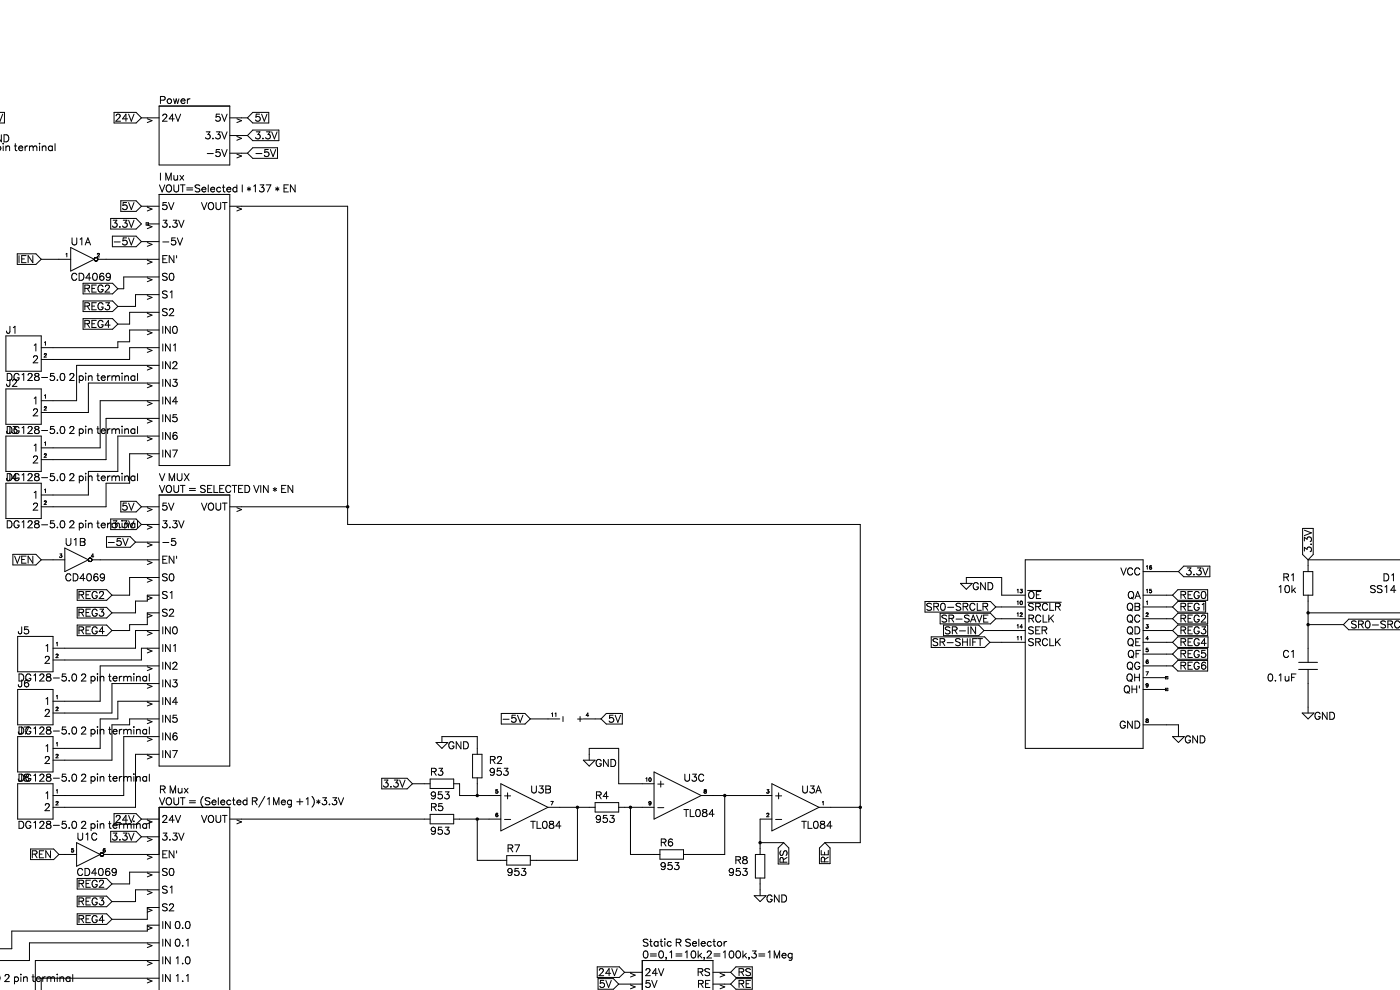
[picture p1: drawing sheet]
<svg xmlns="http://www.w3.org/2000/svg" width="2970mm" height="2100mm" viewBox="0 0 2970 2100" stroke-linecap="round" stroke-linejoin="round" font-family="sans-serif">
<path d="M738 1075h.1M2775 1300h.1M2775 1325h.1M1013 1687h.1M1537 1687h.1M1225 1712h.1M1338 1712h.1M1825 1712h.1M1013 1737h.1M1613 1787h.1" fill="none" stroke="#000" stroke-width="7.5"/>
<g fill="none" stroke="#000" stroke-width="2.12">
<path d="M0 238h9v23h-9M242 238h47l11 12M338 225h150v125h-150zM536 238l-11 12M0 257h.1M6 242l-6 15M300 250h38M300 250l-11 11h-47M313 252l9 4-9 4M488 250h37M502 252l10 4-10 4M525 250l11 11"/>
<path d="M592 276h-56l-11 11M3 286v15l-3-4M488 287h37M502 289l10 4-10 5M525 287l11 11h56M0 311l2 3-2 5M7 310v10M536 313h53v23h-53l-11-11zM488 325h37M502 327l10 4-10 4M338 413h150v575h-150zM289 426l11 11"/>
<path d="M300 437h38M300 437l-11 11M313 439l9 5-9 3M488 437h250v675h1087v675h-75M502 439l10 5-10 3M235 463h54l11 12-11 11h-54M310 473h5v5h-5zM313 477l9 4-9 4M313 475h25M238 501h51l11 11M300 512h38M300 512l-11 11h-51"/>
<path d="M313 515l9 3-9 5M37 538h39l11 12M150 525l50 25-50 25zM87 550h63M87 550l-11 11h-39M200 550h.1M200 550v1M200 551h.1M200 549h.1M200 551v1M200 552h1M200 548h.1"/>
<path d="M201 552h.1M201 548h-1M201 548h.1M201 552v1M201 547v1M201 553h.1M201 547h.1M201 553h1M202 547h-1M202 553h.1M202 547h.1M202 553v1"/>
<path d="M202 554h1M203 554h.1M203 554h1M204 554h.1M205 554h-1M205 554h.1M205 553v1M206 553h-1M206 553h.1M207 552v1M207 552h.1M207 551v1"/>
<path d="M207 551h.1M207 549h.1M207 549v1M207 550h.1M207 550h131M313 552l9 4-9 4M313 589l9 5-9 3M338 588h-76v24h-12M176 601h63l11 11M250 612l-11 11h-63M176 638h63l11 12M313 627l9 4-9 4"/>
<path d="M338 625h-50v25h-38M250 650l-11 11h-63M176 676h63l11 11M313 665l9 4-9 3M338 662h-63v25h-25M250 687l-11 11h-63M338 700h-63v25h-25v12h-163M13 713h74v74h-74zM313 702l9 4-9 4M313 739l9 5-9 4M338 737h-63v25h-188M313 777l9 4"/>
<path d="M338 775h-176v75h-75M322 818l-9 5M338 813h-151v62h-100M13 825h74v75h-74zM313 852l9 4-9 4M338 850h-126v100h-125M313 889l9 4M338 888h-113v87h-138M13 925h74v75h-74zM322 931l-9 4M338 925h-88v75h-63v50h-100M313 964l9 4-9 4"/>
<path d="M338 962h-63v63h-50v50h-138M13 1025h74v75h-74zM338 1050h150v575h-150zM289 1063l11 12M300 1075h38M300 1075l-11 11M313 1077l9 4-9 4M488 1075h250M502 1077l10 4-10 4M235 1101h54M313 1112h25M226 1138h50l12 12"/>
<path d="M235 1123h54M2763 1121v55l12 11M2786 1121v55l-11 11M288 1150h50M288 1150l-12 11h-50M313 1152l9 4-9 4M373 1149v6M27 1176h49l11 11M138 1163l49 24-49 25zM87 1187h51M87 1187l-11 11h-49M188 1187v1"/>
<path d="M188 1188h.1M188 1187h.1M188 1188v1M188 1189h.1M188 1186h.1M188 1189v1M188 1190h.1M188 1185h.1M188 1190h1M189 1190h.1M189 1185h-1M189 1190v1"/>
<path d="M189 1185h.1M189 1191h.1M189 1184v1M189 1191h1M190 1191h.1M191 1191h.1M192 1191h.1M193 1191h-1M193 1191h.1M194 1190h.1M195 1189l-1 1M195 1189h.1"/>
<path d="M195 1187h.1M195 1188h.1M195 1187v1M195 1187h143M313 1190l9 4-9 3M2175 1187h250v400h-250zM2775 1187h195M2775 1187v25M2425 1212h75M2500 1212l11 11h56M2567 1201h-56l-11 11M2765 1212h20v50h-20z"/>
<path d="M313 1227l9 4-9 4M338 1225h-63v37h-38M2037 1238h25l-12 12zM2050 1238v-13h75v37h50M164 1251h62l11 11M2562 1251h-63l-11 11M237 1262l-11 11h-62M313 1264l9 5-9 4M338 1262h-25v13h-25v25h-51M1962 1276h139l11 11M2180 1277h71M2425 1262h63"/>
<path d="M2488 1262l11 11h63M2558 1276h-59l-11 11M2775 1262v143M164 1288h62l11 12M237 1300l-11 11h-62M338 1300h-25v25h-38v13h-38M2112 1287h63M2112 1287l-11 11h-139M2425 1287h63M2488 1287l11 11h59M2775 1300h195M313 1302l9 4-9 4"/>
<path d="M1994 1301h107l11 11M2112 1312h63M2112 1312l-11 11h-107M2425 1312h63M2488 1312l11 11h63M2562 1301h-63l-11 11M2970 1313h-109l-11 12M164 1326h62l11 12M237 1338l-11 10h-62M313 1339l9 4-9 5M338 1338h-50v37h-175M2002 1326h74l11 12"/>
<path d="M2087 1338h88M2087 1338l-11 10h-74M2425 1338h63M2488 1338l11 10h63M2562 1326h-63l-11 12M2775 1325h75M2850 1325l11 11h109M37 1350h76v75h-76zM1976 1351h113l11 11M2563 1351h-64l-11 11M313 1377l9 4-9 4M338 1375h-38v25h-187"/>
<path d="M2100 1362h75M2100 1362l-11 11h-113M2425 1362h63M2488 1362l11 11h64M2562 1376h-63l-11 11M2425 1387h63M2488 1387l11 11h63M313 1414l9 4M338 1413h-126v74h-99M2425 1413h63M2488 1413l11 10h63M2562 1401h-63l-11 12"/>
<path d="M2755 1420h40M2755 1405h40M2775 1420v92M2425 1437h50M2473 1435h4v5h-4zM313 1450h-76v62h-124M322 1456l-9 4M2473 1460h4v5h-4zM37 1462h76v75h-76zM2425 1462h50M313 1489l9 4-9 4M338 1487h-88v38h-38v62h-99"/>
<path d="M1063 1513h51l11 12M1286 1513l-11 12M2762 1512h25l-12 13zM237 1537v75h-124M313 1527l9 4M338 1525h-63v12M1125 1525h63M1125 1525l-11 11h-51M1238 1525h37M1275 1525l11 11M2425 1537h75v25M37 1562h76v75h-76z"/>
<path d="M313 1562h-51v125h-149M322 1568l-9 4M925 1575h25l-13 12zM937 1575v-13h76v38M2488 1562h25l-13 13zM338 1600h-50v112h-175M1002 1600h21v50h-21zM313 1602l9 4-9 4M1238 1612h25l-13 13zM1250 1612v-25h62v75h75M1387 1637l101 50-101 50zM810 1651h54l11 11"/>
<path d="M913 1652h49v20h-49zM1013 1650v37M37 1662h76v75h-76zM875 1662h38M875 1662l-11 11h-54M962 1662h13v25h88M1063 1662l100 50-100 50zM1638 1662l99 50-99 50zM1488 1687h150M1537 1687v125h-87M1163 1712h100M1225 1712v113h-100"/>
<path d="M1263 1703h49v19h-49zM1312 1712h75M1338 1712v100h62M1737 1712h88M242 1726h47l11 11M488 1737h425M502 1739l10 4-10 4M913 1727h49v20h-49zM962 1737h101M1013 1737v88h62M1638 1737h-25v75M242 1748h47"/>
<path d="M235 1763h54l11 12M300 1775h38M300 1775l-11 11h-54M313 1777l9 4-9 4M162 1787l50 25-50 25zM1613 1787h50M1663 1787l10 12M1663 1787l-12 12M1750 1787l11 12M1750 1787l-12 12M65 1801h49l11 11M125 1812h37"/>
<path d="M125 1812l-11 11h-49M213 1812v1M213 1812h.1M213 1813h.1M213 1813v1M213 1814h.1M213 1811v1M213 1811h.1M213 1815h.1M213 1810v1M213 1810h.1M213 1815h1"/>
<path d="M214 1815h.1M214 1810h-1M214 1810h.1M214 1815v1M214 1816h.1M214 1809v1M214 1809h.1M214 1816h1M215 1816h.1M216 1816h.1M217 1816h.1M218 1816h-1"/>
<path d="M218 1816h.1M219 1815h.1M219 1814v1M220 1814h.1M220 1813v1M220 1813h.1M220 1812h.1M220 1812h118M313 1814l9 4-9 4M1075 1815h50v20h-50zM1400 1802h50v20h-50zM1602 1812h20v50h-20z"/>
<path d="M313 1852l9 4-9 4M338 1850h-63v25h-38M164 1863h62l11 12M237 1875l-11 11h-62M1613 1862v38M313 1889l9 4-9 4M338 1887h-50v25h-51M1600 1900h25l-12 12zM164 1901h62l11 11M237 1912l-11 11h-62M164 1938h62l11 12M313 1927l9 4-9 4"/>
<path d="M338 1925h-25v25h-76M237 1950l-11 11h-62M313 1964l9 4-9 4M338 1962h-25v13h-288v37h-25M338 2000h-275v37h-63M313 2002l9 4-9 4M313 2039l9 4-9 4M338 2037h-263v63M1267 2051h47l11 11M1561 2051l-11 11M0 2073v3M0 2076h.1"/>
<path d="M313 2077l9 4-9 4M338 2075h-251v25M1301 2076l11 11M1325 2062h38M1325 2062l-11 11h-47M1338 2064l10 4-10 4M1512 2062h38M1528 2064l9 4-9 4M1550 2062l11 11M1561 2076l-11 11M1312 2087h51M1312 2087l-11 11"/>
<path d="M1338 2089l10 4-10 4M1512 2087h38M1528 2089l9 4-9 4M1550 2087l11 11M338 2100v-388h150v388M1363 2100v-63h149v63"/>
</g>
<g font-size="24">
<text x="338" y="220">Power</text>
<text x="238" y="257">24V</text>
<text x="343" y="257">24V</text>
<text x="451" y="257">5V</text>
<text x="540" y="257">5V</text>
<text x="428" y="295">3.3V</text>
<text x="540" y="295">3.3V</text>
<text x="12" y="301">D</text>
<text x="13" y="320">in terminal</text>
<text x="442" y="332">-5V</text>
<text x="540" y="332">-5V</text>
<text x="338" y="382">I Mux</text>
<text x="338" y="408">VOUT=Selected I *137 * EN</text>
<text x="253" y="445">5V</text>
<text x="343" y="445">5V</text>
<text x="415" y="445">VOUT</text>
<text x="230" y="482">3.3V</text>
<text x="343" y="482">3.3V</text>
<text x="150" y="520">U1A</text>
<text x="245" y="520">-5V</text>
<text x="343" y="520">-5V</text>
<text x="32" y="557">IEN</text>
<text x="343" y="557">EN'</text>
<text x="150" y="595">CD4069</text>
<text x="343" y="595">S0</text>
<text x="169" y="620">REG2</text>
<text x="343" y="632">S1</text>
<text x="169" y="657">REG3</text>
<text x="343" y="670">S2</text>
<text x="169" y="695">REG4</text>
<text x="13" y="707">J1</text>
<text x="343" y="707">IN0</text>
<text x="67" y="745">1</text>
<text x="343" y="745">IN1</text>
<text x="67" y="770">2</text>
<text x="343" y="782">IN2</text>
<text x="13" y="807">DG128-5.0 2 pin terminal</text>
<text x="13" y="820">J2</text>
<text x="343" y="820">IN3</text>
<text x="67" y="857">1</text>
<text x="343" y="857">IN4</text>
<text x="67" y="882">2</text>
<text x="343" y="895">IN5</text>
<text x="13" y="920">J3</text>
<text x="13" y="920">DG128-5.0 2 pin terminal</text>
<text x="343" y="932">IN6</text>
<text x="67" y="957">1</text>
<text x="343" y="970">IN7</text>
<text x="67" y="982">2</text>
<text x="13" y="1020">DG128-5.0 2 pin terminal</text>
<text x="13" y="1020">J4</text>
<text x="338" y="1020">V MUX</text>
<text x="338" y="1045">VOUT = SELECTED VIN * EN</text>
<text x="67" y="1057">1</text>
<text x="67" y="1082">2</text>
<text x="253" y="1082">5V</text>
<text x="343" y="1082">5V</text>
<text x="415" y="1082">VOUT</text>
<text x="13" y="1120">DG128-5.0 2 pin terminal</text>
<text x="230" y="1120">3.3V</text>
<text x="343" y="1120">3.3V</text>
<text x="138" y="1157">U1B</text>
<text x="232" y="1157">-5V</text>
<text x="343" y="1157">-5</text>
<text x="2782" y="1173" transform="rotate(-90 2782 1173)">3.3V</text>
<text x="23" y="1195">VEN</text>
<text x="343" y="1195">EN'</text>
<text x="2370" y="1220">VCC</text>
<text x="2515" y="1220">3.3V</text>
<text x="138" y="1232">CD4069</text>
<text x="343" y="1232">S0</text>
<text x="2718" y="1232">R1</text>
<text x="2929" y="1232">D1</text>
<text x="2062" y="1251">GND</text>
<text x="2706" y="1257">10k</text>
<text x="2901" y="1257">SS14</text>
<text x="157" y="1270">REG2</text>
<text x="343" y="1270">S1</text>
<text x="2180" y="1270">OE</text>
<text x="2385" y="1270">QA</text>
<text x="2502" y="1270">REG0</text>
<text x="1963" y="1295">SR0-SRCLR</text>
<text x="2180" y="1295">SRCLR</text>
<text x="2385" y="1295">QB</text>
<text x="2502" y="1295">REG1</text>
<text x="157" y="1307">REG3</text>
<text x="343" y="1307">S2</text>
<text x="1994" y="1320">SR-SAVE</text>
<text x="2180" y="1320">RCLK</text>
<text x="2384" y="1320">QC</text>
<text x="2502" y="1320">REG2</text>
<text x="2865" y="1332">SR0-SRCL</text>
<text x="37" y="1345">J5</text>
<text x="157" y="1345">REG4</text>
<text x="343" y="1345">IN0</text>
<text x="2007" y="1345">SR-IN</text>
<text x="2180" y="1345">SER</text>
<text x="2383" y="1345">QD</text>
<text x="2502" y="1345">REG3</text>
<text x="1976" y="1370">SR-SHIFT</text>
<text x="2180" y="1370">SRCLK</text>
<text x="2386" y="1370">QE</text>
<text x="2502" y="1370">REG4</text>
<text x="92" y="1382">1</text>
<text x="343" y="1382">IN1</text>
<text x="2387" y="1395">QF</text>
<text x="2502" y="1395">REG5</text>
<text x="2718" y="1395">C1</text>
<text x="92" y="1408">2</text>
<text x="343" y="1420">IN2</text>
<text x="2383" y="1420">QG</text>
<text x="2502" y="1420">REG6</text>
<text x="37" y="1445">DG128-5.0 2 pin terminal</text>
<text x="2383" y="1445">QH</text>
<text x="2683" y="1445">0.1uF</text>
<text x="37" y="1458">J6</text>
<text x="343" y="1458">IN3</text>
<text x="2376" y="1470">QH'</text>
<text x="92" y="1495">1</text>
<text x="343" y="1495">IN4</text>
<text x="92" y="1520">2</text>
<text x="2788" y="1526">GND</text>
<text x="343" y="1532">IN5</text>
<text x="1070" y="1532">-5V</text>
<text x="1290" y="1532">5V</text>
<text x="2365" y="1545">GND</text>
<text x="37" y="1557">DG128-5.0 2 pin terminal</text>
<text x="37" y="1557">J7</text>
<text x="343" y="1570">IN6</text>
<text x="2513" y="1576">GND</text>
<text x="950" y="1589">GND</text>
<text x="92" y="1595">1</text>
<text x="343" y="1607">IN7</text>
<text x="92" y="1620">2</text>
<text x="1037" y="1620">R2</text>
<text x="1263" y="1626">GND</text>
<text x="913" y="1645">R3</text>
<text x="1037" y="1645">953</text>
<text x="37" y="1657">J8</text>
<text x="37" y="1657">DG128-5.0 2 pin terminal</text>
<text x="1450" y="1657">U3C</text>
<text x="805" y="1670">3.3V</text>
<text x="1393" y="1670">+</text>
<text x="338" y="1683">R Mux</text>
<text x="1125" y="1683">U3B</text>
<text x="1700" y="1683">U3A</text>
<text x="92" y="1695">1</text>
<text x="913" y="1695">953</text>
<text x="1067" y="1695">+</text>
<text x="1263" y="1695">R4</text>
<text x="1642" y="1695">+</text>
<text x="338" y="1707">VOUT = (Selected R/1Meg +1)*3.3V</text>
<text x="92" y="1720">2</text>
<text x="913" y="1720">R5</text>
<text x="1393" y="1720">-</text>
<text x="1450" y="1733">TL084</text>
<text x="238" y="1745">24V</text>
<text x="343" y="1745">24V</text>
<text x="415" y="1745">VOUT</text>
<text x="1067" y="1745">-</text>
<text x="1263" y="1745">953</text>
<text x="1642" y="1745">-</text>
<text x="37" y="1757">DG128-5.0 2 pin terminal</text>
<text x="1125" y="1757">TL084</text>
<text x="1700" y="1757">TL084</text>
<text x="913" y="1770">953</text>
<text x="162" y="1782">U1C</text>
<text x="230" y="1782">3.3V</text>
<text x="343" y="1782">3.3V</text>
<text x="1400" y="1795">R6</text>
<text x="1075" y="1807">R7</text>
<text x="60" y="1820">REN</text>
<text x="343" y="1820">EN'</text>
<text x="1556" y="1832">R8</text>
<text x="1670" y="1834" transform="rotate(-90 1670 1834)">RS</text>
<text x="1757" y="1834" transform="rotate(-90 1757 1834)">RE</text>
<text x="1400" y="1845">953</text>
<text x="162" y="1857">CD4069</text>
<text x="343" y="1857">S0</text>
<text x="1075" y="1857">953</text>
<text x="1542" y="1857">953</text>
<text x="157" y="1882">REG2</text>
<text x="343" y="1895">S1</text>
<text x="1625" y="1914">GND</text>
<text x="157" y="1920">REG3</text>
<text x="343" y="1932">S2</text>
<text x="157" y="1957">REG4</text>
<text x="343" y="1970">IN 0.0</text>
<text x="343" y="2007">IN 0.1</text>
<text x="1363" y="2007">Static R Selector</text>
<text x="1363" y="2032">0=0,1=10k,2=100k,3=1Meg</text>
<text x="343" y="2045">IN 1.0</text>
<text x="1263" y="2070">24V</text>
<text x="1367" y="2070">24V</text>
<text x="1476" y="2070">RS</text>
<text x="1565" y="2070">RS</text>
<text x="12" y="2082">2 pin terminal</text>
<text x="343" y="2082">IN 1.1</text>
<text x="1266" y="2095">5V</text>
<text x="1367" y="2095">5V</text>
<text x="1476" y="2095">RE</text>
<text x="1565" y="2095">RE</text>
</g>
<g font-size="20">
<text x="1200" y="1525" transform="rotate(-90 1200 1525)">-</text>
<text x="1236" y="1534" transform="rotate(-90 1236 1534)">+</text>
</g>
<g font-size="12">
<text x="137" y="545">1</text>
<text x="205" y="545">2</text>
<text x="92" y="732">1</text>
<text x="92" y="757">2</text>
<text x="92" y="845">1</text>
<text x="92" y="870">2</text>
<text x="92" y="945">1</text>
<text x="92" y="970">2</text>
<text x="92" y="1045">1</text>
<text x="92" y="1070">2</text>
<text x="125" y="1183">3</text>
<text x="193" y="1183">4</text>
<text x="2430" y="1207">16</text>
<text x="2155" y="1257">13</text>
<text x="2430" y="1257">15</text>
<text x="2155" y="1283">10</text>
<text x="2430" y="1283">1</text>
<text x="2155" y="1307">12</text>
<text x="2430" y="1307">2</text>
<text x="2155" y="1332">14</text>
<text x="2430" y="1332">3</text>
<text x="2155" y="1357">11</text>
<text x="2430" y="1357">4</text>
<text x="117" y="1370">1</text>
<text x="2430" y="1382">5</text>
<text x="117" y="1395">2</text>
<text x="2430" y="1407">6</text>
<text x="2430" y="1432">7</text>
<text x="2430" y="1457">9</text>
<text x="117" y="1482">1</text>
<text x="117" y="1507">2</text>
<text x="1167" y="1520">11</text>
<text x="1243" y="1520">4</text>
<text x="2430" y="1532">8</text>
<text x="117" y="1582">1</text>
<text x="117" y="1607">2</text>
<text x="1367" y="1657">10</text>
<text x="117" y="1682">1</text>
<text x="1050" y="1682">5</text>
<text x="1492" y="1682">8</text>
<text x="1625" y="1682">3</text>
<text x="117" y="1707">2</text>
<text x="1167" y="1707">7</text>
<text x="1375" y="1707">9</text>
<text x="1743" y="1707">1</text>
<text x="1050" y="1732">6</text>
<text x="1625" y="1732">2</text>
<text x="150" y="1807">5</text>
<text x="218" y="1807">6</text>
</g>
</svg>
